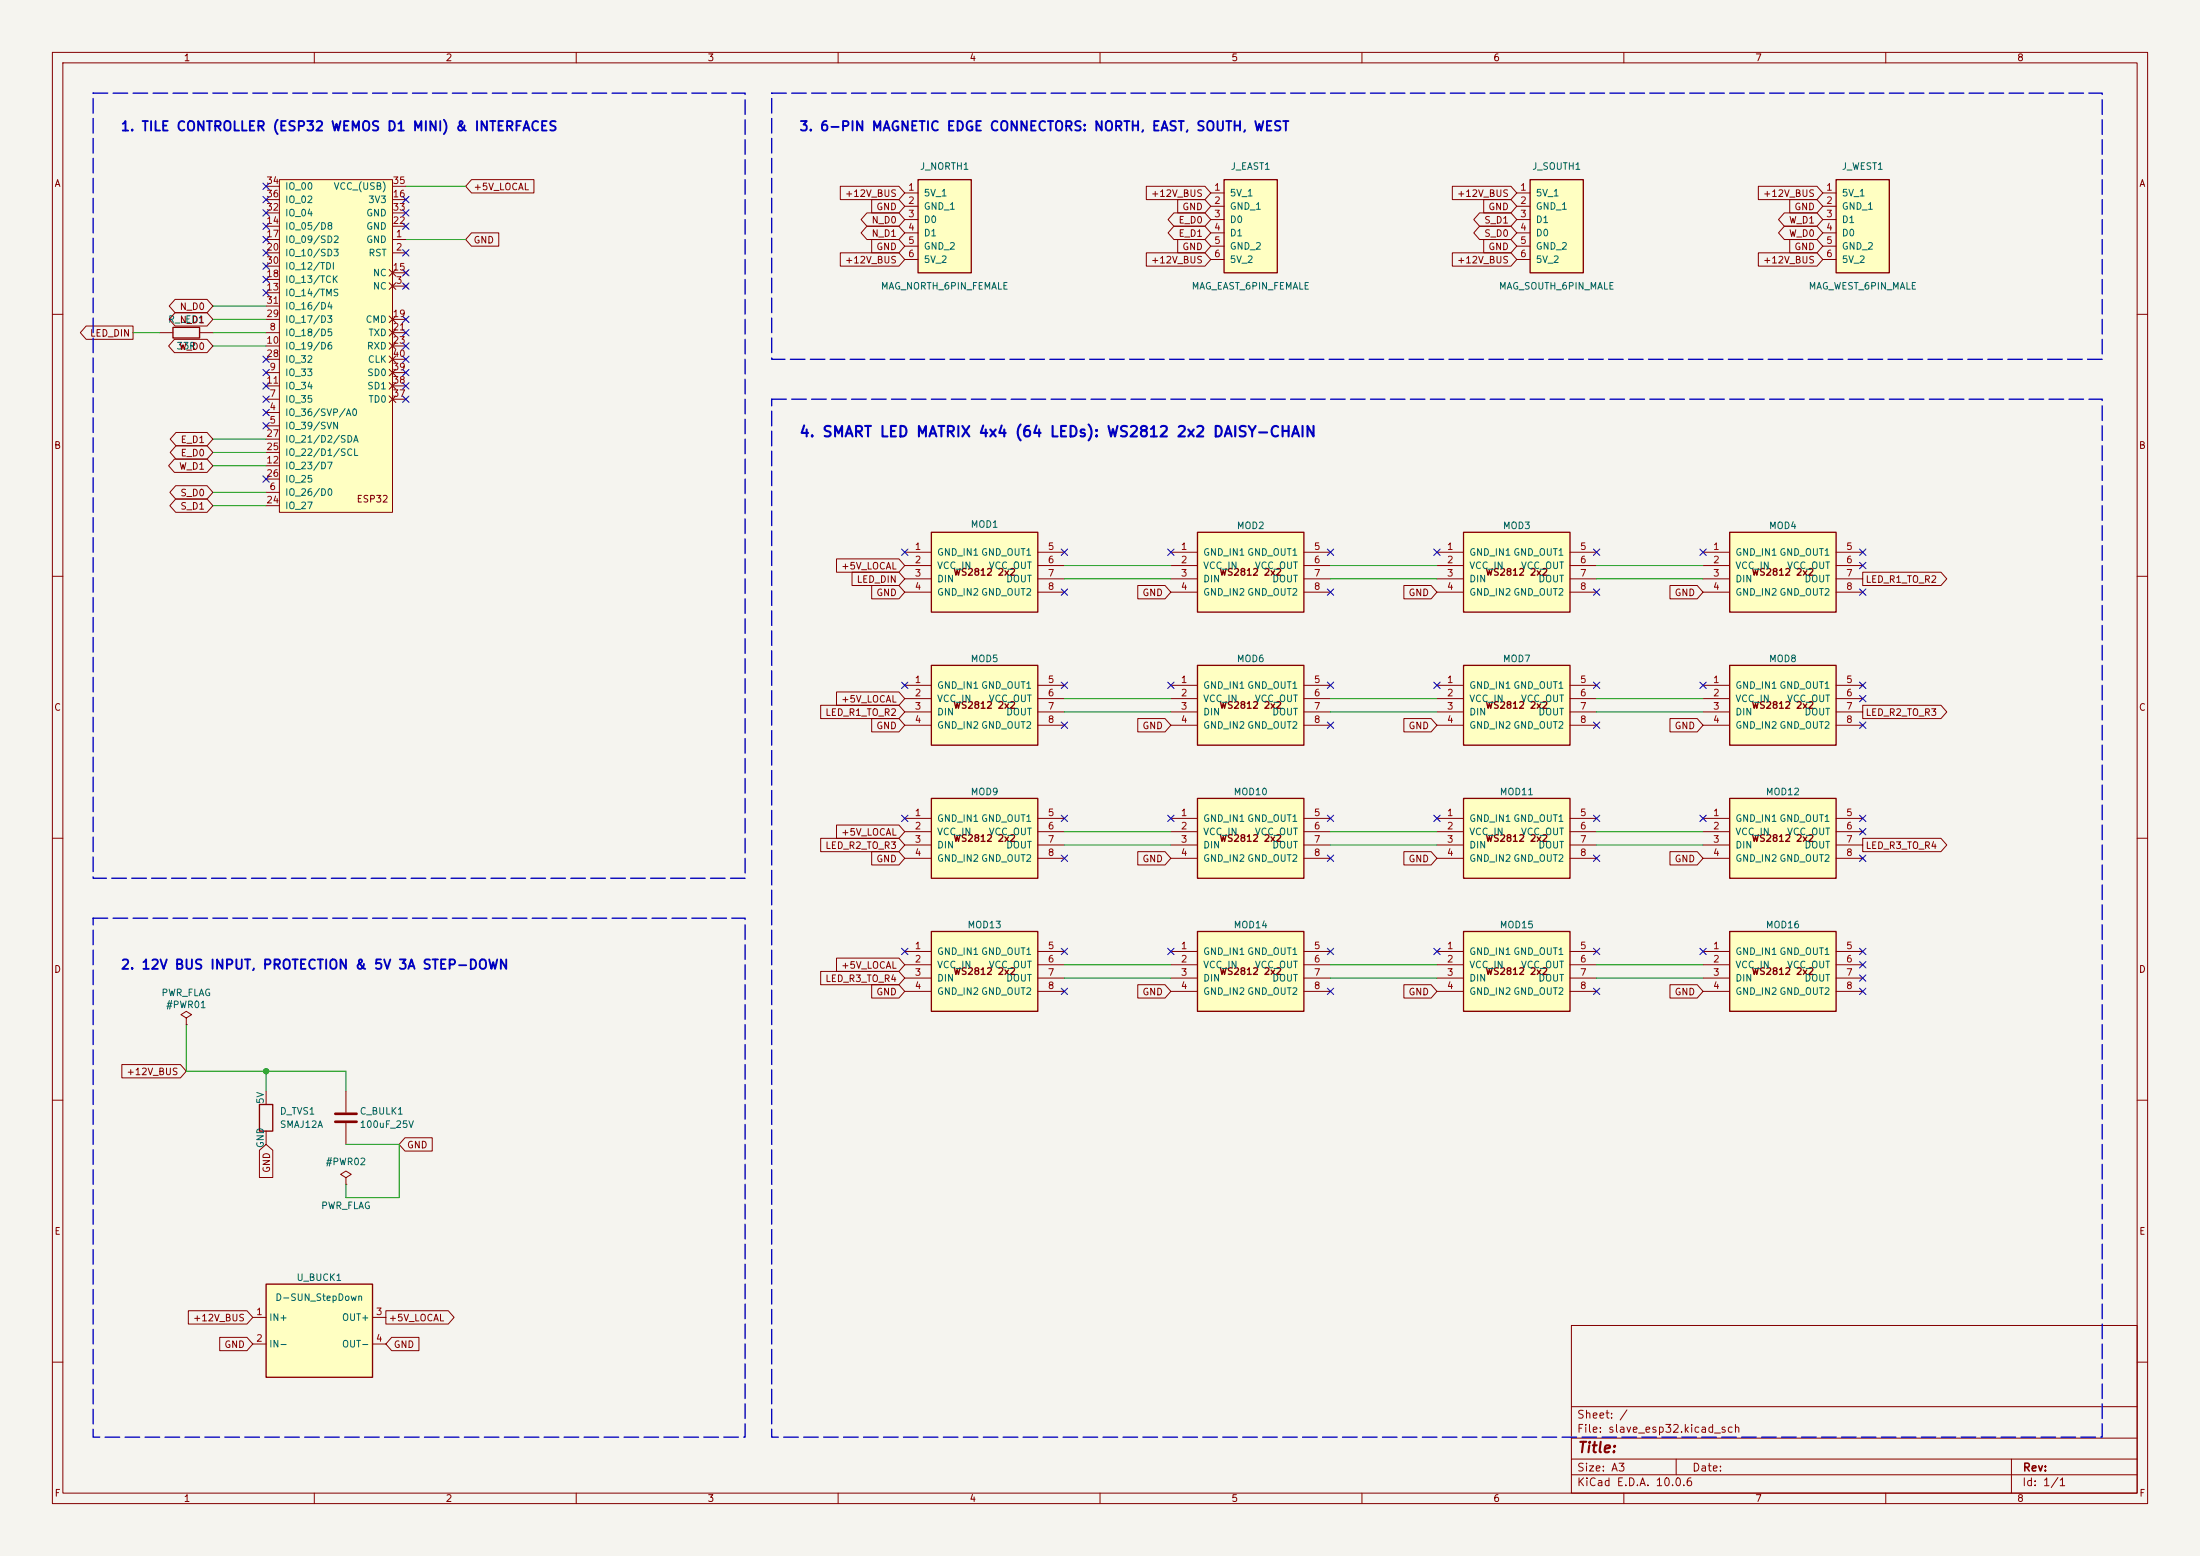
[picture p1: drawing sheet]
<svg xmlns="http://www.w3.org/2000/svg" width="420mm" height="297mm" viewBox="0 0 420 297" stroke-linecap="round" stroke-linejoin="round" font-family="sans-serif">
<path d="M0 0h420v297h-420z" fill="#f5f4ef" stroke="#f5f4ef" stroke-width=".19"/>
<g fill="none" stroke="#840000" stroke-width=".19">
<path d="M10 10h400v277h-400zM12 12h396v273h-396zM60 10v2M110 10v2M160 10v2M210 10v2M260 10v2M310 10v2M360 10v2M10 60h2M408 60h2M10 110h2"/>
<path d="M408 110h2M10 160h2M408 160h2M10 210h2M408 210h2M300 253h108v32h-108zM10 260h2M300 278.5h108M300 274.5h108M300 268.5h108M320 278.5v3M384 278.5v6.5"/>
<path d="M408 260h2M60 285v2M110 285v2M160 285v2M210 285v2M260 285v2M300 281.5h108M310 285v2M360 285v2"/>
</g>
<path d="M279.4 177.8h20.3v15.2h-20.3z" fill="#ffffc2"/>
<path d="M279.4 177.8h20.3v15.2h-20.3z" fill="none" stroke="#840000" stroke-width=".25"/>
<path d="M274.3 181.6h5.1M274.3 184.2h5.1M274.3 186.7h5.1M274.3 189.2h5.1M299.7 181.6h5.1M299.7 184.2h5.1M299.7 186.7h5.1M299.7 189.2h5.1" fill="none" stroke="#840000" stroke-width=".19"/>
<path d="M177.8 101.6h20.3v15.2h-20.3z" fill="#ffffc2"/>
<path d="M177.8 101.6h20.3v15.2h-20.3z" fill="none" stroke="#840000" stroke-width=".25"/>
<path d="M172.7 105.4h5.1M172.7 108h5.1M172.7 110.5h5.1M172.7 113h5.1M198.1 105.4h5.1M198.1 108h5.1M198.1 110.5h5.1M198.1 113h5.1" fill="none" stroke="#840000" stroke-width=".19"/>
<path d="M330.2 177.8h20.3v15.2h-20.3z" fill="#ffffc2"/>
<path d="M330.2 177.8h20.3v15.2h-20.3z" fill="none" stroke="#840000" stroke-width=".25"/>
<path d="M325.1 181.6h5.1M325.1 184.2h5.1M325.1 186.7h5.1M325.1 189.2h5.1M350.5 181.6h5.1M350.5 184.2h5.1M350.5 186.7h5.1M350.5 189.2h5.1" fill="none" stroke="#840000" stroke-width=".19"/>
<path d="M50.8 245.1h20.3v17.8h-20.3z" fill="#ffffc2"/>
<path d="M50.8 245.1h20.3v17.8h-20.3z" fill="none" stroke="#840000" stroke-width=".25"/>
<path d="M35.6 194.3l1-.6-1-.7-1.1 .7 1.1 .6v1.3M35.6 195.6h.1M48.3 251.5h2.5M48.3 256.5h2.5M71.1 251.5h2.6M71.1 256.5h2.6" fill="none" stroke="#840000" stroke-width=".19"/>
<path d="M279.4 101.6h20.3v15.2h-20.3z" fill="#ffffc2"/>
<path d="M279.4 101.6h20.3v15.2h-20.3z" fill="none" stroke="#840000" stroke-width=".25"/>
<path d="M274.3 105.4h5.1M274.3 108h5.1M274.3 110.5h5.1M274.3 113h5.1M299.7 105.4h5.1M299.7 108h5.1M299.7 110.5h5.1M299.7 113h5.1" fill="none" stroke="#840000" stroke-width=".19"/>
<path d="M53.3 34.3h21.6v63.5h-21.6z" fill="#ffffc2"/>
<g fill="none" stroke="#840000" stroke-width=".19">
<path d="M50.8 38.1h2.5M50.8 35.6h2.5M53.3 34.3h21.6v63.5h-21.6zM74.9 38.1h2.6M74.9 35.6h2.6M50.8 45.7h2.5M50.8 48.3h2.5M50.8 55.9h2.5M50.8 43.2h2.5M50.8 53.3h2.5M50.8 50.8h2.5M50.8 58.4h2.5"/>
<path d="M50.8 40.6h2.5M74.3 54l1.3 1.2M74.3 51.4l1.3 1.3M74.9 45.7h2.6M74.9 48.3h2.6M74.9 54.6h2.6M74.9 43.2h2.6M74.9 52.1h2.6M74.9 40.6h2.6M75.6 54l-1.3 1.2M75.6 51.4l-1.3 1.3M77.1 54.2l.8 .8"/>
<path d="M77.1 51.7l.8 .8M77.9 51.7l-.8 .8M77.9 54.2l-.8 .8M30.5 63.5h2.5M38.1 63.5h2.5M50.8 78.7h2.5M50.8 76.2h2.5M50.8 63.5h2.5M50.8 71.1h2.5M50.8 66h2.5M50.8 73.7h2.5M50.8 61h2.5"/>
<path d="M50.8 68.6h2.5M74.3 60.3l1.3 1.3M74.3 62.9l1.3 1.2M74.3 65.4l1.3 1.3M74.3 75.6l1.3 1.2M74.3 73l1.3 1.3M74.3 70.5l1.3 1.3M74.3 67.9l1.3 1.3M74.9 76.2h2.6M74.9 63.5h2.6M74.9 71.1h2.6M74.9 66h2.6"/>
<path d="M74.9 73.7h2.6M74.9 61h2.6M74.9 68.6h2.6M75.6 60.3l-1.3 1.3M75.6 62.9l-1.3 1.2M75.6 65.4l-1.3 1.3M75.6 75.6l-1.3 1.2M75.6 73l-1.3 1.3M75.6 70.5l-1.3 1.3M75.6 67.9l-1.3 1.3M50.8 81.3h2.5M50.8 94h2.5"/>
<path d="M50.8 88.9h2.5M50.8 96.5h2.5M50.8 86.4h2.5M50.8 91.4h2.5M50.8 83.8h2.5M66 208.3v4M66 214.4v4"/>
</g>
<path d="M33 62.5h5.1v2h-5.1z" fill="none" stroke="#840000" stroke-width=".25"/>
<path d="M64 212.6h4.1M64 214.1h4.1" fill="none" stroke="#840000" stroke-width=".51"/>
<path d="M228.6 101.6h20.3v15.2h-20.3z" fill="#ffffc2"/>
<path d="M228.6 101.6h20.3v15.2h-20.3zM49.5 210.8h2.6v5.1h-2.6z" fill="none" stroke="#840000" stroke-width=".25"/>
<path d="M223.5 105.4h5.1M223.5 108h5.1M223.5 110.5h5.1M223.5 113h5.1M248.9 105.4h5.1M248.9 108h5.1M248.9 110.5h5.1M248.9 113h5.1M50.8 208.3v2.5M50.8 215.9v2.5M66 224.8l1.1-.6-1.1-.7-1 .7 1 .6v1.3M66 226.1h.1" fill="none" stroke="#840000" stroke-width=".19"/>
<path d="M279.4 127h20.3v15.2h-20.3z" fill="#ffffc2"/>
<path d="M279.4 127h20.3v15.2h-20.3z" fill="none" stroke="#840000" stroke-width=".25"/>
<path d="M274.3 130.8h5.1M274.3 133.4h5.1M274.3 135.9h5.1M274.3 138.4h5.1M299.7 130.8h5.1M299.7 133.4h5.1M299.7 135.9h5.1M299.7 138.4h5.1" fill="none" stroke="#840000" stroke-width=".19"/>
<path d="M279.4 152.4h20.3v15.2h-20.3z" fill="#ffffc2"/>
<path d="M279.4 152.4h20.3v15.2h-20.3z" fill="none" stroke="#840000" stroke-width=".25"/>
<path d="M274.3 156.2h5.1M274.3 158.8h5.1M299.7 156.2h5.1M299.7 158.8h5.1M274.3 161.3h5.1M274.3 163.8h5.1M299.7 161.3h5.1M299.7 163.8h5.1" fill="none" stroke="#840000" stroke-width=".19"/>
<path d="M177.8 177.8h20.3v15.2h-20.3z" fill="#ffffc2"/>
<path d="M177.8 177.8h20.3v15.2h-20.3z" fill="none" stroke="#840000" stroke-width=".25"/>
<path d="M172.7 181.6h5.1M172.7 184.2h5.1M172.7 186.7h5.1M172.7 189.2h5.1M198.1 181.6h5.1M198.1 184.2h5.1M198.1 186.7h5.1M198.1 189.2h5.1" fill="none" stroke="#840000" stroke-width=".19"/>
<path d="M228.6 177.8h20.3v15.2h-20.3z" fill="#ffffc2"/>
<path d="M228.6 177.8h20.3v15.2h-20.3z" fill="none" stroke="#840000" stroke-width=".25"/>
<path d="M223.5 181.6h5.1M223.5 184.2h5.1M223.5 186.7h5.1M223.5 189.2h5.1M248.9 181.6h5.1M248.9 184.2h5.1M248.9 186.7h5.1M248.9 189.2h5.1" fill="none" stroke="#840000" stroke-width=".19"/>
<path d="M177.8 127h20.3v15.2h-20.3z" fill="#ffffc2"/>
<path d="M177.8 127h20.3v15.2h-20.3z" fill="none" stroke="#840000" stroke-width=".25"/>
<path d="M172.7 130.8h5.1M172.7 133.4h5.1M172.7 135.9h5.1M172.7 138.4h5.1M198.1 130.8h5.1M198.1 133.4h5.1M198.1 135.9h5.1M198.1 138.4h5.1" fill="none" stroke="#840000" stroke-width=".19"/>
<path d="M228.6 127h20.3v15.2h-20.3z" fill="#ffffc2"/>
<path d="M228.6 127h20.3v15.2h-20.3z" fill="none" stroke="#840000" stroke-width=".25"/>
<path d="M223.5 130.8h5.1M223.5 133.4h5.1M223.5 135.9h5.1M223.5 138.4h5.1M248.9 130.8h5.1M248.9 133.4h5.1M248.9 135.9h5.1M248.9 138.4h5.1" fill="none" stroke="#840000" stroke-width=".19"/>
<path d="M228.6 152.4h20.3v15.2h-20.3z" fill="#ffffc2"/>
<path d="M228.6 152.4h20.3v15.2h-20.3z" fill="none" stroke="#840000" stroke-width=".25"/>
<path d="M223.5 156.2h5.1M223.5 158.8h5.1M248.9 156.2h5.1M248.9 158.8h5.1M223.5 161.3h5.1M223.5 163.8h5.1M248.9 161.3h5.1M248.9 163.8h5.1" fill="none" stroke="#840000" stroke-width=".19"/>
<path d="M177.8 152.4h20.3v15.2h-20.3z" fill="#ffffc2"/>
<path d="M177.8 152.4h20.3v15.2h-20.3z" fill="none" stroke="#840000" stroke-width=".25"/>
<path d="M172.7 156.2h5.1M172.7 158.8h5.1M198.1 156.2h5.1M198.1 158.8h5.1M172.7 161.3h5.1M172.7 163.8h5.1M198.1 161.3h5.1M198.1 163.8h5.1" fill="none" stroke="#840000" stroke-width=".19"/>
<path d="M330.2 127h20.3v15.2h-20.3z" fill="#ffffc2"/>
<path d="M330.2 127h20.3v15.2h-20.3z" fill="none" stroke="#840000" stroke-width=".25"/>
<path d="M325.1 130.8h5.1M325.1 133.4h5.1M325.1 135.9h5.1M325.1 138.4h5.1M350.5 130.8h5.1M350.5 133.4h5.1M350.5 135.9h5.1M350.5 138.4h5.1" fill="none" stroke="#840000" stroke-width=".19"/>
<path d="M330.2 101.6h20.3v15.2h-20.3z" fill="#ffffc2"/>
<path d="M330.2 101.6h20.3v15.2h-20.3z" fill="none" stroke="#840000" stroke-width=".25"/>
<path d="M325.1 105.4h5.1M325.1 108h5.1M325.1 110.5h5.1M325.1 113h5.1M350.5 105.4h5.1M350.5 108h5.1M350.5 110.5h5.1M350.5 113h5.1" fill="none" stroke="#840000" stroke-width=".19"/>
<path d="M350.5 34.3h10.2v17.8h-10.2z" fill="#ffffc2"/>
<path d="M350.5 34.3h10.2v17.8h-10.2z" fill="none" stroke="#840000" stroke-width=".25"/>
<path d="M348 36.8h2.5M348 39.4h2.5M348 41.9h2.5M348 44.5h2.5M348 47h2.5M348 49.5h2.5" fill="none" stroke="#840000" stroke-width=".19"/>
<path d="M175.3 34.3h10.1v17.8h-10.1z" fill="#ffffc2"/>
<path d="M175.3 34.3h10.1v17.8h-10.1z" fill="none" stroke="#840000" stroke-width=".25"/>
<path d="M172.7 36.8h2.6M172.7 39.4h2.6M172.7 41.9h2.6M172.7 44.5h2.6M172.7 47h2.6M172.7 49.5h2.6" fill="none" stroke="#840000" stroke-width=".19"/>
<path d="M292.1 34.3h10.2v17.8h-10.2z" fill="#ffffc2"/>
<path d="M292.1 34.3h10.2v17.8h-10.2z" fill="none" stroke="#840000" stroke-width=".25"/>
<path d="M289.6 36.8h2.5M289.6 39.4h2.5M289.6 41.9h2.5M289.6 44.5h2.5M289.6 47h2.5M289.6 49.5h2.5" fill="none" stroke="#840000" stroke-width=".19"/>
<path d="M233.7 34.3h10.1v17.8h-10.1z" fill="#ffffc2"/>
<path d="M233.7 34.3h10.1v17.8h-10.1z" fill="none" stroke="#840000" stroke-width=".25"/>
<path d="M231.1 36.8h2.6M231.1 39.4h2.6M231.1 41.9h2.6M231.1 44.5h2.6M231.1 47h2.6M231.1 49.5h2.6" fill="none" stroke="#840000" stroke-width=".19"/>
<path d="M330.2 152.4h20.3v15.2h-20.3z" fill="#ffffc2"/>
<path d="M330.2 152.4h20.3v15.2h-20.3z" fill="none" stroke="#840000" stroke-width=".25"/>
<g fill="none" stroke="#840000" stroke-width=".19">
<path d="M90 34.3h11.9v2.5h-11.9l-1.1-1.2zM160.4 35.6h11.2l1.1 1.2-1.1 1.3h-11.2zM166.4 38.1h5.2l1.1 1.3-1.1 1.2h-5.2zM218.8 35.6h11.2l1.1 1.2-1.1 1.3h-11.2zM224.8 38.1h5.2l1.1 1.3-1.1 1.2h-5.2zM277.3 35.6h11.1l1.2 1.2-1.2 1.3h-11.1zM283.2 38.1h5.2l1.2 1.3-1.2 1.2h-5.2zM335.7 35.6h11.2l1.1 1.2-1.1 1.3h-11.2zM341.7 38.1h5.2l1.1 1.3-1.1 1.2h-5.2zM33.4 59.7h6.1l1.1 1.3-1.1 1.2h-6.1l-1.1-1.2zM33.4 57.1h6.1l1.1 1.3-1.1 1.3h-6.1l-1.1-1.3zM90 44.4h5.2v2.6h-5.2l-1.1-1.3z"/>
<path d="M160.4 48.3h11.2l1.1 1.2-1.1 1.3h-11.2zM165.5 43.2h6.1l1.1 1.3-1.1 1.2h-6.1l-1.1-1.2zM165.5 40.6h6.1l1.1 1.3-1.1 1.3h-6.1l-1.1-1.3zM166.4 45.7h5.2l1.1 1.3-1.1 1.3h-5.2zM218.8 48.3h11.2l1.1 1.2-1.1 1.3h-11.2zM224.1 43.2h5.9l1.1 1.3-1.1 1.2h-5.9l-1.1-1.2zM224.1 40.6h5.9l1.1 1.3-1.1 1.3h-5.9l-1.1-1.3zM224.8 45.7h5.2l1.1 1.3-1.1 1.3h-5.2zM277.3 48.3h11.1l1.2 1.2-1.2 1.3h-11.1zM282.5 43.2h5.9l1.2 1.3-1.2 1.2h-5.9l-1.2-1.2zM282.5 40.6h5.9l1.2 1.3-1.2 1.3h-5.9l-1.2-1.3zM283.2 45.7h5.2l1.2 1.3-1.2 1.3h-5.2z"/>
<path d="M335.7 48.3h11.2l1.1 1.2-1.1 1.3h-11.2zM340.6 40.6h6.3l1.1 1.3-1.1 1.3h-6.3l-1.1-1.3zM340.6 43.2h6.3l1.1 1.3-1.1 1.2h-6.3l-1.1-1.2zM341.7 45.7h5.2l1.1 1.3-1.1 1.3h-5.2zM16.4 62.2h9v2.6h-9l-1.1-1.3zM33.3 64.8h6.2l1.1 1.2-1.1 1.3h-6.2l-1.1-1.3zM33.3 87.6h6.2l1.1 1.3-1.1 1.3h-6.2l-1.1-1.3zM33.5 95.2h6l1.1 1.3-1.1 1.3h-6l-1.1-1.3zM33.5 92.7h6l1.1 1.3-1.1 1.3h-6l-1.1-1.3zM33.6 85.1h5.9l1.1 1.3-1.1 1.2h-5.9l-1.1-1.2zM33.6 82.5h5.9l1.1 1.3-1.1 1.3h-5.9l-1.1-1.3zM159.7 106.7h11.9l1.1 1.3-1.1 1.2h-11.9z"/>
<path d="M162.7 109.2h8.9l1.1 1.3-1.1 1.3h-8.9zM166.4 111.8h5.2l1.1 1.2-1.1 1.3h-5.2zM217.2 111.8h5.2l1.1 1.2-1.1 1.3h-5.2zM268 111.8h5.2l1.1 1.2-1.1 1.3h-5.2zM318.8 111.8h5.2l1.1 1.2-1.1 1.3h-5.2zM355.6 109.2h14.9l1.2 1.3-1.2 1.3h-14.9zM156.7 134.6h14.9l1.1 1.3-1.1 1.3h-14.9zM159.7 132.1h11.9l1.1 1.3-1.1 1.2h-11.9zM166.4 137.2h5.2l1.1 1.2-1.1 1.3h-5.2zM217.2 137.2h5.2l1.1 1.2-1.1 1.3h-5.2zM268 137.2h5.2l1.1 1.2-1.1 1.3h-5.2zM318.8 137.2h5.2l1.1 1.2-1.1 1.3h-5.2z"/>
<path d="M355.6 134.6h14.9l1.2 1.3-1.2 1.3h-14.9zM159.7 157.5h11.9l1.1 1.3-1.1 1.2h-11.9zM325.1 156.2h5.1M325.1 158.8h5.1M350.5 156.2h5.1M350.5 158.8h5.1M156.7 160h14.9l1.1 1.3-1.1 1.3h-14.9zM166.4 162.6h5.2l1.1 1.2-1.1 1.3h-5.2zM217.2 162.6h5.2l1.1 1.2-1.1 1.3h-5.2zM268 162.6h5.2l1.1 1.2-1.1 1.3h-5.2zM318.8 162.6h5.2l1.1 1.2-1.1 1.3h-5.2zM325.1 161.3h5.1"/>
<path d="M325.1 163.8h5.1M350.5 161.3h5.1M350.5 163.8h5.1M355.6 160h14.9l1.2 1.3-1.2 1.3h-14.9zM156.7 185.4h14.9l1.1 1.3-1.1 1.3h-14.9zM159.7 182.9h11.9l1.1 1.3-1.1 1.2h-11.9zM166.4 188h5.2l1.1 1.2-1.1 1.3h-5.2zM217.2 188h5.2l1.1 1.2-1.1 1.3h-5.2zM268 188h5.2l1.1 1.2-1.1 1.3h-5.2zM318.8 188h5.2l1.1 1.2-1.1 1.3h-5.2zM23.3 203.2h11.1l1.2 1.3-1.2 1.2h-11.1zM49.5 219.6l1.3-1.2 1.3 1.2v5.2h-2.6z"/>
<path d="M77.3 217.2h5.2v2.5h-5.2l-1.1-1.3zM36 250.2h11.1l1.2 1.3-1.2 1.2h-11.1zM41.9 255.3h5.2l1.2 1.2-1.2 1.3h-5.2zM73.7 250.2h11.9l1.1 1.3-1.1 1.2h-11.9zM74.8 255.3h5.2v2.5h-5.2l-1.1-1.3z"/>
</g>
<g fill="none" stroke="#009600" stroke-width=".19">
<path d="M77.5 35.6h11.4M40.6 58.4h10.2M77.5 45.7h11.4M25.4 63.5h5.1M40.6 61h10.2M40.6 66h10.2M40.6 63.5h10.2M40.6 94h10.2M40.6 96.5h10.2M40.6 83.8h10.2M40.6 86.4h10.2M40.6 88.9h10.2"/>
<path d="M203.2 110.5h20.3M203.2 108h20.3M254 110.5h20.3M254 108h20.3M304.8 110.5h20.3M304.8 108h20.3M203.2 133.4h20.3M203.2 135.9h20.3M254 133.4h20.3M254 135.9h20.3M304.8 133.4h20.3M304.8 135.9h20.3"/>
<path d="M203.2 158.8h20.3M254 158.8h20.3M304.8 158.8h20.3M203.2 161.3h20.3M254 161.3h20.3M304.8 161.3h20.3M35.6 195.6v8.9h30.4v3.8M203.2 184.2h20.3M203.2 186.7h20.3M254 184.2h20.3M254 186.7h20.3M304.8 184.2h20.3"/>
<path d="M304.8 186.7h20.3M50.8 204.5v3.8M66 218.4h10.2v10.2h-10.2v-2.5"/>
</g>
<g fill="none" stroke="#000084" stroke-width=".19">
<path d="M50.2 35l1.2 1.2M50.2 37.5l1.2 1.2M51.4 35l-1.2 1.2M51.4 37.5l-1.2 1.2M76.9 37.5l1.2 1.2M78.1 37.5l-1.2 1.2M50.2 55.3l1.2 1.2M50.2 42.6l1.2 1.2M50.2 45.1l1.2 1.2M50.2 52.7l1.2 1.2M50.2 47.7l1.2 1.2M50.2 50.2l1.2 1.2"/>
<path d="M50.2 40l1.2 1.2M51.4 55.3l-1.2 1.2M51.4 42.6l-1.2 1.2M51.4 45.1l-1.2 1.2M51.4 52.7l-1.2 1.2M51.4 47.7l-1.2 1.2M51.4 50.2l-1.2 1.2M51.4 40l-1.2 1.2M76.9 47.7l1.2 1.2M76.9 42.6l1.2 1.2M76.9 40l1.2 1.2M76.9 54l1.2 1.2"/>
<path d="M76.9 51.5l1.2 1.2M78.1 47.7l-1.2 1.2M78.1 42.6l-1.2 1.2M78.1 40l-1.2 1.2M78.1 54l-1.2 1.2M78.1 51.5l-1.2 1.2M50.2 78.1l1.2 1.2M50.2 73.1l1.2 1.2M50.2 68l1.2 1.2M50.2 75.6l1.2 1.2M50.2 70.5l1.2 1.2M51.4 78.1l-1.2 1.2"/>
<path d="M51.4 73.1l-1.2 1.2M51.4 68l-1.2 1.2M51.4 75.6l-1.2 1.2M51.4 70.5l-1.2 1.2M76.9 62.9l1.2 1.2M76.9 65.4l1.2 1.2M76.9 60.4l1.2 1.2M76.9 75.6l1.2 1.2M76.9 73.1l1.2 1.2M76.9 70.5l1.2 1.2M76.9 68l1.2 1.2M78.1 62.9l-1.2 1.2"/>
<path d="M78.1 65.4l-1.2 1.2M78.1 60.4l-1.2 1.2M78.1 75.6l-1.2 1.2M78.1 73.1l-1.2 1.2M78.1 70.5l-1.2 1.2M78.1 68l-1.2 1.2M50.2 80.7l1.2 1.2M50.2 90.8l1.2 1.2M51.4 80.7l-1.2 1.2M51.4 90.8l-1.2 1.2M172.1 104.8l1.2 1.2M173.3 104.8l-1.2 1.2"/>
<path d="M202.6 104.8l1.2 1.2M202.6 112.4l1.2 1.2M203.8 104.8l-1.2 1.2M203.8 112.4l-1.2 1.2M222.9 104.8l1.2 1.2M224.1 104.8l-1.2 1.2M253.4 104.8l1.2 1.2M253.4 112.4l1.2 1.2M254.6 104.8l-1.2 1.2M254.6 112.4l-1.2 1.2M273.7 104.8l1.2 1.2M274.9 104.8l-1.2 1.2"/>
<path d="M304.2 104.8l1.2 1.2M304.2 112.4l1.2 1.2M305.4 104.8l-1.2 1.2M305.4 112.4l-1.2 1.2M324.5 104.8l1.2 1.2M325.7 104.8l-1.2 1.2M355 104.8l1.2 1.2M355 107.3l1.2 1.3M355 112.4l1.2 1.2M356.2 104.8l-1.2 1.2M356.2 107.3l-1.2 1.3M356.2 112.4l-1.2 1.2"/>
<path d="M172.1 130.2l1.2 1.2M173.3 130.2l-1.2 1.2M202.6 130.2l1.2 1.2M202.6 137.8l1.2 1.2M203.8 130.2l-1.2 1.2M203.8 137.8l-1.2 1.2M222.9 130.2l1.2 1.2M224.1 130.2l-1.2 1.2M253.4 130.2l1.2 1.2M253.4 137.8l1.2 1.2M254.6 130.2l-1.2 1.2M254.6 137.8l-1.2 1.2"/>
<path d="M273.7 130.2l1.2 1.2M274.9 130.2l-1.2 1.2M304.2 137.8l1.2 1.2M304.2 130.2l1.2 1.2M305.4 137.8l-1.2 1.2M305.4 130.2l-1.2 1.2M324.5 130.2l1.2 1.2M325.7 130.2l-1.2 1.2M355 137.8l1.2 1.2M355 130.2l1.2 1.2M355 132.7l1.2 1.3M356.2 130.2l-1.2 1.2"/>
<path d="M356.2 137.8l-1.2 1.2M356.2 132.7l-1.2 1.3M172.1 155.6l1.2 1.2M173.3 155.6l-1.2 1.2M202.6 155.6l1.2 1.2M203.8 155.6l-1.2 1.2M222.9 155.6l1.2 1.2M224.1 155.6l-1.2 1.2M253.4 155.6l1.2 1.2M254.6 155.6l-1.2 1.2M273.7 155.6l1.2 1.2M274.9 155.6l-1.2 1.2"/>
<path d="M304.2 155.6l1.2 1.2M305.4 155.6l-1.2 1.2M324.5 155.6l1.2 1.2M325.7 155.6l-1.2 1.2M355 158.1l1.2 1.3M355 155.6l1.2 1.2M356.2 158.1l-1.2 1.3M356.2 155.6l-1.2 1.2M202.6 163.2l1.2 1.2M203.8 163.2l-1.2 1.2M253.4 163.2l1.2 1.2M254.6 163.2l-1.2 1.2"/>
<path d="M304.2 163.2l1.2 1.2M305.4 163.2l-1.2 1.2M355 163.2l1.2 1.2M356.2 163.2l-1.2 1.2M172.1 181l1.2 1.2M173.3 181l-1.2 1.2M202.6 181l1.2 1.2M202.6 188.6l1.2 1.2M203.8 181l-1.2 1.2M203.8 188.6l-1.2 1.2M222.9 181l1.2 1.2M224.1 181l-1.2 1.2"/>
<path d="M253.4 188.6l1.2 1.2M253.4 181l1.2 1.2M254.6 188.6l-1.2 1.2M254.6 181l-1.2 1.2M273.7 181l1.2 1.2M274.9 181l-1.2 1.2M304.2 181l1.2 1.2M304.2 188.6l1.2 1.2M305.4 181l-1.2 1.2M305.4 188.6l-1.2 1.2M324.5 181l1.2 1.2M325.7 181l-1.2 1.2"/>
<path d="M355 188.6l1.2 1.2M355 181l1.2 1.2M355 183.5l1.2 1.3M355 186.1l1.2 1.2M356.2 188.6l-1.2 1.2M356.2 181l-1.2 1.2M356.2 183.5l-1.2 1.3M356.2 186.1l-1.2 1.2"/>
</g>
<path d="M17.8 17.8h124.4v149.8h-124.4zM147.3 17.8h254v50.8h-254zM147.3 76.2h254v198.1h-254zM17.8 175.3h124.4v99h-124.4z" fill="none" stroke="#0000c2" stroke-width=".25" stroke-dasharray="2.8 1"/>
<circle cx="50.8" cy="204.5" r=".51" fill="#009600" stroke="#009600" stroke-width=".19"/>
<text font-size="2" fill="#0000c2" x="152.5" y="83.9">4. SMART LED MATRIX 4x4 (64 LEDs): WS2812 2x2 DAISY-CHAIN</text>
<text font-size="2" fill="#840000" x="301" y="277.8">Title:</text>
<g font-size="1.8" fill="#0000c2">
<text x="22.9" y="25.5">1. TILE CONTROLLER (ESP32 WEMOS D1 MINI) &amp; INTERFACES</text>
<text x="152.5" y="25.5">3. 6-PIN MAGNETIC EDGE CONNECTORS: NORTH, EAST, SOUTH, WEST</text>
<text x="22.9" y="185.5">2. 12V BUS INPUT, PROTECTION &amp; 5V 3A STEP-DOWN</text>
</g>
<g font-size="1.5" fill="#840000">
<text x="300.9" y="273.8">File: slave_esp32.kicad_sch</text>
<text x="300.9" y="271.1">Sheet: /</text>
<text x="300.9" y="281.2">Size: A3</text>
<text x="322.9" y="281.2">Date:</text>
<text x="386" y="281.2">Rev:</text>
<text x="300.9" y="284">KiCad E.D.A. 10.0.6</text>
<text x="385.9" y="284">Id: 1/1</text>
</g>
<g font-size="1.3" fill="#840000">
<text x="35" y="12">1</text>
<text x="85" y="12">2</text>
<text x="135" y="12">3</text>
<text x="185" y="12">4</text>
<text x="235" y="12">5</text>
<text x="285" y="12">6</text>
<text x="335" y="12">7</text>
<text x="385" y="12">8</text>
<text x="10.3" y="36">A</text>
<text x="408.3" y="36">A</text>
<text x="90.3" y="36.6">+5V_LOCAL</text>
<text x="161.2" y="37.9">+12V_BUS</text>
<text x="167.2" y="40.4">GND</text>
<text x="219.6" y="37.9">+12V_BUS</text>
<text x="225.6" y="40.4">GND</text>
<text x="278" y="37.9">+12V_BUS</text>
<text x="284" y="40.4">GND</text>
<text x="336.5" y="37.9">+12V_BUS</text>
<text x="342.5" y="40.4">GND</text>
<text x="90.3" y="46.8">GND</text>
<text x="166.3" y="45.5">N_D1</text>
<text x="166.3" y="43">N_D0</text>
<text x="224.9" y="45.5">E_D1</text>
<text x="224.9" y="43">E_D0</text>
<text x="283.2" y="45.5">S_D0</text>
<text x="283.2" y="43">S_D1</text>
<text x="341.4" y="43">W_D1</text>
<text x="341.4" y="45.5">W_D0</text>
<text x="161.2" y="50.6">+12V_BUS</text>
<text x="167.2" y="48">GND</text>
<text x="219.6" y="50.6">+12V_BUS</text>
<text x="225.6" y="48">GND</text>
<text x="278" y="50.6">+12V_BUS</text>
<text x="284" y="48">GND</text>
<text x="336.5" y="50.6">+12V_BUS</text>
<text x="342.5" y="48">GND</text>
<text x="34.2" y="59.5">N_D0</text>
<text x="17.1" y="64.6">LED_DIN</text>
<text x="34.2" y="62">N_D1</text>
<text x="34.1" y="67.1">W_D0</text>
<text x="10.2" y="86">B</text>
<text x="34.1" y="90">W_D1</text>
<text x="34.4" y="87.4">E_D0</text>
<text x="34.4" y="84.9">E_D1</text>
<text x="408.2" y="86">B</text>
<text x="34.3" y="95">S_D0</text>
<text x="34.3" y="97.6">S_D1</text>
<text x="68" y="96.2">ESP32</text>
<text x="160.5" y="109">+5V_LOCAL</text>
<text x="163.4" y="111.5">LED_DIN</text>
<text x="181.9" y="110.2">WS2812 2x2</text>
<text x="232.7" y="110.2">WS2812 2x2</text>
<text x="283.5" y="110.2">WS2812 2x2</text>
<text x="334.3" y="110.2">WS2812 2x2</text>
<text x="356" y="111.5">LED_R1_TO_R2</text>
<text x="167.2" y="114.1">GND</text>
<text x="218" y="114.1">GND</text>
<text x="268.8" y="114.1">GND</text>
<text x="319.6" y="114.1">GND</text>
<text x="10.2" y="136">C</text>
<text x="157.5" y="136.9">LED_R1_TO_R2</text>
<text x="160.5" y="134.4">+5V_LOCAL</text>
<text x="181.9" y="135.6">WS2812 2x2</text>
<text x="232.7" y="135.6">WS2812 2x2</text>
<text x="283.5" y="135.6">WS2812 2x2</text>
<text x="334.3" y="135.6">WS2812 2x2</text>
<text x="356" y="136.9">LED_R2_TO_R3</text>
<text x="408.2" y="136">C</text>
<text x="167.2" y="139.5">GND</text>
<text x="218" y="139.5">GND</text>
<text x="268.8" y="139.5">GND</text>
<text x="319.6" y="139.5">GND</text>
<text x="160.5" y="159.8">+5V_LOCAL</text>
<text x="181.9" y="161">WS2812 2x2</text>
<text x="232.7" y="161">WS2812 2x2</text>
<text x="283.5" y="161">WS2812 2x2</text>
<text x="334.3" y="161">WS2812 2x2</text>
<text x="157.5" y="162.3">LED_R2_TO_R3</text>
<text x="167.2" y="164.9">GND</text>
<text x="218" y="164.9">GND</text>
<text x="268.8" y="164.9">GND</text>
<text x="319.6" y="164.9">GND</text>
<text x="356" y="162.3">LED_R3_TO_R4</text>
<text x="10.2" y="186">D</text>
<text x="160.5" y="185.2">+5V_LOCAL</text>
<text x="408.2" y="186">D</text>
<text x="157.5" y="187.7">LED_R3_TO_R4</text>
<text x="167.2" y="190.3">GND</text>
<text x="181.9" y="186.4">WS2812 2x2</text>
<text x="218" y="190.3">GND</text>
<text x="232.7" y="186.4">WS2812 2x2</text>
<text x="268.8" y="190.3">GND</text>
<text x="283.5" y="186.4">WS2812 2x2</text>
<text x="319.6" y="190.3">GND</text>
<text x="334.3" y="186.4">WS2812 2x2</text>
<text x="24" y="205.5">+12V_BUS</text>
<text x="77.6" y="219.5">GND</text>
<text x="51.9" y="224" transform="rotate(-90 51.9 224)">GND</text>
<text x="10.3" y="236">E</text>
<text x="408.3" y="236">E</text>
<text x="36.7" y="252.5">+12V_BUS</text>
<text x="42.7" y="257.6">GND</text>
<text x="74.1" y="252.5">+5V_LOCAL</text>
<text x="75.1" y="257.6">GND</text>
<text x="10.3" y="286">F</text>
<text x="35" y="287">1</text>
<text x="85" y="287">2</text>
<text x="135" y="287">3</text>
<text x="185" y="287">4</text>
<text x="235" y="287">5</text>
<text x="285" y="287">6</text>
<text x="335" y="287">7</text>
<text x="385" y="287">8</text>
<text x="408.3" y="286">F</text>
</g>
<g font-size="1.3" fill="#a90000">
<text x="50.7" y="35.4">34</text>
<text x="74.9" y="35.4">35</text>
<text x="50.7" y="40.5">32</text>
<text x="50.7" y="38">36</text>
<text x="74.9" y="38">16</text>
<text x="74.9" y="40.5">33</text>
<text x="173.3" y="36.7">1</text>
<text x="173.3" y="39.2">2</text>
<text x="173.3" y="41.8">3</text>
<text x="231.7" y="36.7">1</text>
<text x="231.7" y="39.2">2</text>
<text x="231.7" y="41.8">3</text>
<text x="290.1" y="36.7">1</text>
<text x="290.1" y="39.2">2</text>
<text x="290.1" y="41.8">3</text>
<text x="348.5" y="36.7">1</text>
<text x="348.5" y="39.2">2</text>
<text x="348.5" y="41.8">3</text>
<text x="50.7" y="43">14</text>
<text x="50.7" y="45.6">17</text>
<text x="74.9" y="43">22</text>
<text x="75.5" y="45.6">1</text>
<text x="173.3" y="44.3">4</text>
<text x="173.3" y="46.9">5</text>
<text x="231.7" y="44.3">4</text>
<text x="231.7" y="46.9">5</text>
<text x="290.1" y="44.3">4</text>
<text x="290.1" y="46.9">5</text>
<text x="348.5" y="44.3">4</text>
<text x="348.5" y="46.9">5</text>
<text x="50.7" y="53.2">18</text>
<text x="50.7" y="48.1">20</text>
<text x="50.7" y="50.7">30</text>
<text x="74.9" y="51.9">15</text>
<text x="75.5" y="48.1">2</text>
<text x="173.3" y="49.4">6</text>
<text x="231.7" y="49.4">6</text>
<text x="290.1" y="49.4">6</text>
<text x="348.5" y="49.4">6</text>
<text x="50.7" y="55.7">13</text>
<text x="50.7" y="58.3">31</text>
<text x="75.5" y="54.5">3</text>
<text x="50.7" y="65.9">10</text>
<text x="50.7" y="60.8">29</text>
<text x="51.3" y="63.4">8</text>
<text x="74.9" y="60.8">19</text>
<text x="74.9" y="63.4">21</text>
<text x="74.9" y="65.9">23</text>
<text x="50.7" y="68.4">28</text>
<text x="51.3" y="71">9</text>
<text x="74.9" y="71">39</text>
<text x="74.9" y="68.4">40</text>
<text x="50.7" y="73.5">11</text>
<text x="51.3" y="76.1">7</text>
<text x="74.9" y="76.1">37</text>
<text x="74.9" y="73.5">38</text>
<text x="50.7" y="83.7">27</text>
<text x="51.3" y="78.6">4</text>
<text x="51.3" y="81.1">5</text>
<text x="50.7" y="88.8">12</text>
<text x="50.7" y="86.2">25</text>
<text x="50.7" y="91.3">26</text>
<text x="51.3" y="93.8">6</text>
<text x="50.7" y="96.4">24</text>
<text x="174.5" y="105.3">1</text>
<text x="174.5" y="107.8">2</text>
<text x="199.9" y="105.3">5</text>
<text x="199.9" y="107.8">6</text>
<text x="225.3" y="105.3">1</text>
<text x="225.3" y="107.8">2</text>
<text x="250.7" y="105.3">5</text>
<text x="250.7" y="107.8">6</text>
<text x="276.1" y="105.3">1</text>
<text x="276.1" y="107.8">2</text>
<text x="301.5" y="105.3">5</text>
<text x="301.5" y="107.8">6</text>
<text x="326.9" y="105.3">1</text>
<text x="326.9" y="107.8">2</text>
<text x="352.3" y="105.3">5</text>
<text x="352.3" y="107.8">6</text>
<text x="174.5" y="110.4">3</text>
<text x="174.5" y="112.9">4</text>
<text x="199.9" y="110.4">7</text>
<text x="199.9" y="112.9">8</text>
<text x="225.3" y="110.4">3</text>
<text x="225.3" y="112.9">4</text>
<text x="250.7" y="110.4">7</text>
<text x="250.7" y="112.9">8</text>
<text x="276.1" y="110.4">3</text>
<text x="276.1" y="112.9">4</text>
<text x="301.5" y="110.4">7</text>
<text x="301.5" y="112.9">8</text>
<text x="326.9" y="110.4">3</text>
<text x="326.9" y="112.9">4</text>
<text x="352.3" y="110.4">7</text>
<text x="352.3" y="112.9">8</text>
<text x="174.5" y="130.7">1</text>
<text x="199.9" y="130.7">5</text>
<text x="225.3" y="130.7">1</text>
<text x="250.7" y="130.7">5</text>
<text x="276.1" y="130.7">1</text>
<text x="301.5" y="130.7">5</text>
<text x="326.9" y="130.7">1</text>
<text x="352.3" y="130.7">5</text>
<text x="174.5" y="133.2">2</text>
<text x="174.5" y="135.8">3</text>
<text x="199.9" y="133.2">6</text>
<text x="199.9" y="135.8">7</text>
<text x="225.3" y="133.2">2</text>
<text x="225.3" y="135.8">3</text>
<text x="250.7" y="133.2">6</text>
<text x="250.7" y="135.8">7</text>
<text x="276.1" y="133.2">2</text>
<text x="276.1" y="135.8">3</text>
<text x="301.5" y="133.2">6</text>
<text x="301.5" y="135.8">7</text>
<text x="326.9" y="133.2">2</text>
<text x="326.9" y="135.8">3</text>
<text x="352.3" y="133.2">6</text>
<text x="352.3" y="135.8">7</text>
<text x="174.5" y="138.3">4</text>
<text x="199.9" y="138.3">8</text>
<text x="225.3" y="138.3">4</text>
<text x="250.7" y="138.3">8</text>
<text x="276.1" y="138.3">4</text>
<text x="301.5" y="138.3">8</text>
<text x="326.9" y="138.3">4</text>
<text x="352.3" y="138.3">8</text>
<text x="174.5" y="156.1">1</text>
<text x="174.5" y="158.6">2</text>
<text x="174.5" y="161.2">3</text>
<text x="199.9" y="156.1">5</text>
<text x="199.9" y="158.6">6</text>
<text x="199.9" y="161.2">7</text>
<text x="225.3" y="156.1">1</text>
<text x="225.3" y="158.6">2</text>
<text x="225.3" y="161.2">3</text>
<text x="250.7" y="156.1">5</text>
<text x="250.7" y="158.6">6</text>
<text x="250.7" y="161.2">7</text>
<text x="276.1" y="156.1">1</text>
<text x="276.1" y="158.6">2</text>
<text x="276.1" y="161.2">3</text>
<text x="301.5" y="156.1">5</text>
<text x="301.5" y="158.6">6</text>
<text x="301.5" y="161.2">7</text>
<text x="326.9" y="156.1">1</text>
<text x="326.9" y="158.6">2</text>
<text x="326.9" y="161.2">3</text>
<text x="352.3" y="156.1">5</text>
<text x="352.3" y="158.6">6</text>
<text x="352.3" y="161.2">7</text>
<text x="174.5" y="163.7">4</text>
<text x="199.9" y="163.7">8</text>
<text x="225.3" y="163.7">4</text>
<text x="250.7" y="163.7">8</text>
<text x="276.1" y="163.7">4</text>
<text x="301.5" y="163.7">8</text>
<text x="326.9" y="163.7">4</text>
<text x="352.3" y="163.7">8</text>
<text x="174.5" y="181.5">1</text>
<text x="174.5" y="184">2</text>
<text x="199.9" y="181.5">5</text>
<text x="199.9" y="184">6</text>
<text x="225.3" y="181.5">1</text>
<text x="225.3" y="184">2</text>
<text x="250.7" y="181.5">5</text>
<text x="250.7" y="184">6</text>
<text x="276.1" y="181.5">1</text>
<text x="276.1" y="184">2</text>
<text x="301.5" y="181.5">5</text>
<text x="301.5" y="184">6</text>
<text x="326.9" y="181.5">1</text>
<text x="326.9" y="184">2</text>
<text x="352.3" y="181.5">5</text>
<text x="352.3" y="184">6</text>
<text x="174.5" y="186.6">3</text>
<text x="174.5" y="189.1">4</text>
<text x="199.9" y="186.6">7</text>
<text x="199.9" y="189.1">8</text>
<text x="225.3" y="186.6">3</text>
<text x="225.3" y="189.1">4</text>
<text x="250.7" y="186.6">7</text>
<text x="250.7" y="189.1">8</text>
<text x="276.1" y="186.6">3</text>
<text x="276.1" y="189.1">4</text>
<text x="301.5" y="186.6">7</text>
<text x="301.5" y="189.1">8</text>
<text x="326.9" y="186.6">3</text>
<text x="326.9" y="189.1">4</text>
<text x="352.3" y="186.6">7</text>
<text x="352.3" y="189.1">8</text>
<text x="48.8" y="251.3">1</text>
<text x="71.7" y="251.3">3</text>
<text x="48.8" y="256.4">2</text>
<text x="71.7" y="256.4">4</text>
</g>
<g font-size="1.3" fill="#006464">
<text x="175.5" y="32.7">J_NORTH1</text>
<text x="234.9" y="32.7">J_EAST1</text>
<text x="292.4" y="32.7">J_SOUTH1</text>
<text x="351.5" y="32.7">J_WEST1</text>
<text x="54.3" y="41.6">IO_04</text>
<text x="54.3" y="36.5">IO_00</text>
<text x="54.3" y="39.1">IO_02</text>
<text x="63.6" y="36.5">VCC_(USB)</text>
<text x="69.8" y="41.6">GND</text>
<text x="70.2" y="39.1">3V3</text>
<text x="176.2" y="37.8">5V_1</text>
<text x="176.2" y="40.3">GND_1</text>
<text x="234.7" y="37.8">5V_1</text>
<text x="234.7" y="40.3">GND_1</text>
<text x="293.1" y="37.8">5V_1</text>
<text x="293.1" y="40.3">GND_1</text>
<text x="351.5" y="37.8">5V_1</text>
<text x="351.5" y="40.3">GND_1</text>
<text x="54.3" y="44.1">IO_05/D8</text>
<text x="54.3" y="46.7">IO_09/SD2</text>
<text x="69.8" y="46.7">GND</text>
<text x="69.8" y="44.1">GND</text>
<text x="176.2" y="42.9">D0</text>
<text x="176.2" y="45.4">D1</text>
<text x="176.2" y="48">GND_2</text>
<text x="234.7" y="42.9">D0</text>
<text x="234.7" y="45.4">D1</text>
<text x="234.7" y="48">GND_2</text>
<text x="293.1" y="42.9">D1</text>
<text x="293.1" y="45.4">D0</text>
<text x="293.1" y="48">GND_2</text>
<text x="351.5" y="42.9">D1</text>
<text x="351.5" y="45.4">D0</text>
<text x="351.5" y="48">GND_2</text>
<text x="54.3" y="49.2">IO_10/SD3</text>
<text x="54.3" y="51.8">IO_12/TDI</text>
<text x="70.2" y="49.2">RST</text>
<text x="71.1" y="53">NC</text>
<text x="176.2" y="50.5">5V_2</text>
<text x="234.7" y="50.5">5V_2</text>
<text x="293.1" y="50.5">5V_2</text>
<text x="351.5" y="50.5">5V_2</text>
<text x="54.3" y="56.8">IO_14/TMS</text>
<text x="54.3" y="54.3">IO_13/TCK</text>
<text x="54.3" y="59.4">IO_16/D4</text>
<text x="71.1" y="55.6">NC</text>
<text x="168.1" y="55.6">MAG_NORTH_6PIN_FEMALE</text>
<text x="227.4" y="55.6">MAG_EAST_6PIN_FEMALE</text>
<text x="286" y="55.6">MAG_SOUTH_6PIN_MALE</text>
<text x="345.2" y="55.6">MAG_WEST_6PIN_MALE</text>
<text x="32" y="61.9">R_LED1</text>
<text x="54.3" y="64.5">IO_18/D5</text>
<text x="54.3" y="61.9">IO_17/D3</text>
<text x="69.7" y="61.9">CMD</text>
<text x="70.2" y="64.5">TXD</text>
<text x="33.6" y="67">33R</text>
<text x="54.3" y="67">IO_19/D6</text>
<text x="54.3" y="69.5">IO_32</text>
<text x="69.9" y="67">RXD</text>
<text x="70.1" y="69.5">CLK</text>
<text x="54.3" y="77.2">IO_35</text>
<text x="54.3" y="72.1">IO_33</text>
<text x="54.3" y="74.6">IO_34</text>
<text x="70" y="74.6">SD1</text>
<text x="70" y="72.1">SD0</text>
<text x="70.2" y="77.2">TD0</text>
<text x="54.3" y="79.7">IO_36/SVP/A0</text>
<text x="54.3" y="82.2">IO_39/SVN</text>
<text x="54.3" y="89.9">IO_23/D7</text>
<text x="54.3" y="87.3">IO_22/D1/SCL</text>
<text x="54.3" y="84.8">IO_21/D2/SDA</text>
<text x="54.3" y="94.9">IO_26/D0</text>
<text x="54.3" y="92.4">IO_25</text>
<text x="54.3" y="97.5">IO_27</text>
<text x="185.2" y="101">MOD1</text>
<text x="236" y="101.3">MOD2</text>
<text x="286.8" y="101.3">MOD3</text>
<text x="337.6" y="101.3">MOD4</text>
<text x="178.8" y="106.4">GND_IN1 GND_OUT1</text>
<text x="229.6" y="106.4">GND_IN1 GND_OUT1</text>
<text x="280.4" y="106.4">GND_IN1 GND_OUT1</text>
<text x="331.2" y="106.4">GND_IN1 GND_OUT1</text>
<text x="178.8" y="108.9">VCC_IN</text>
<text x="178.8" y="111.5">DIN</text>
<text x="178.8" y="114">GND_IN2 GND_OUT2</text>
<text x="188.7" y="108.9">VCC_OUT</text>
<text x="192" y="111.5">DOUT</text>
<text x="229.6" y="108.9">VCC_IN</text>
<text x="229.6" y="111.5">DIN</text>
<text x="229.6" y="114">GND_IN2 GND_OUT2</text>
<text x="239.5" y="108.9">VCC_OUT</text>
<text x="242.8" y="111.5">DOUT</text>
<text x="280.4" y="108.9">VCC_IN</text>
<text x="280.4" y="111.5">DIN</text>
<text x="280.4" y="114">GND_IN2 GND_OUT2</text>
<text x="290.3" y="108.9">VCC_OUT</text>
<text x="293.6" y="111.5">DOUT</text>
<text x="331.2" y="108.9">VCC_IN</text>
<text x="331.2" y="111.5">DIN</text>
<text x="331.2" y="114">GND_IN2 GND_OUT2</text>
<text x="341.1" y="108.9">VCC_OUT</text>
<text x="344.4" y="111.5">DOUT</text>
<text x="178.8" y="131.8">GND_IN1 GND_OUT1</text>
<text x="185.2" y="126.7">MOD5</text>
<text x="229.6" y="131.8">GND_IN1 GND_OUT1</text>
<text x="236" y="126.7">MOD6</text>
<text x="280.4" y="131.8">GND_IN1 GND_OUT1</text>
<text x="286.8" y="126.7">MOD7</text>
<text x="331.2" y="131.8">GND_IN1 GND_OUT1</text>
<text x="337.6" y="126.7">MOD8</text>
<text x="178.8" y="134.3">VCC_IN</text>
<text x="178.8" y="136.9">DIN</text>
<text x="188.7" y="134.3">VCC_OUT</text>
<text x="192" y="136.9">DOUT</text>
<text x="229.6" y="134.3">VCC_IN</text>
<text x="229.6" y="136.9">DIN</text>
<text x="239.5" y="134.3">VCC_OUT</text>
<text x="242.8" y="136.9">DOUT</text>
<text x="280.4" y="134.3">VCC_IN</text>
<text x="280.4" y="136.9">DIN</text>
<text x="290.3" y="134.3">VCC_OUT</text>
<text x="293.6" y="136.9">DOUT</text>
<text x="331.2" y="134.3">VCC_IN</text>
<text x="331.2" y="136.9">DIN</text>
<text x="341.1" y="134.3">VCC_OUT</text>
<text x="344.4" y="136.9">DOUT</text>
<text x="178.8" y="139.4">GND_IN2 GND_OUT2</text>
<text x="229.6" y="139.4">GND_IN2 GND_OUT2</text>
<text x="280.4" y="139.4">GND_IN2 GND_OUT2</text>
<text x="331.2" y="139.4">GND_IN2 GND_OUT2</text>
<text x="185.2" y="152.1">MOD9</text>
<text x="235.4" y="152.1">MOD10</text>
<text x="286.2" y="152.1">MOD11</text>
<text x="337" y="152.1">MOD12</text>
<text x="178.8" y="157.2">GND_IN1 GND_OUT1</text>
<text x="178.8" y="159.7">VCC_IN</text>
<text x="188.7" y="159.7">VCC_OUT</text>
<text x="229.6" y="157.2">GND_IN1 GND_OUT1</text>
<text x="229.6" y="159.7">VCC_IN</text>
<text x="239.5" y="159.7">VCC_OUT</text>
<text x="280.4" y="157.2">GND_IN1 GND_OUT1</text>
<text x="280.4" y="159.7">VCC_IN</text>
<text x="290.3" y="159.7">VCC_OUT</text>
<text x="331.2" y="157.2">GND_IN1 GND_OUT1</text>
<text x="331.2" y="159.7">VCC_IN</text>
<text x="341.1" y="159.7">VCC_OUT</text>
<text x="178.8" y="162.3">DIN</text>
<text x="178.8" y="164.8">GND_IN2 GND_OUT2</text>
<text x="192" y="162.3">DOUT</text>
<text x="229.6" y="162.3">DIN</text>
<text x="229.6" y="164.8">GND_IN2 GND_OUT2</text>
<text x="242.8" y="162.3">DOUT</text>
<text x="280.4" y="162.3">DIN</text>
<text x="280.4" y="164.8">GND_IN2 GND_OUT2</text>
<text x="293.6" y="162.3">DOUT</text>
<text x="331.2" y="162.3">DIN</text>
<text x="331.2" y="164.8">GND_IN2 GND_OUT2</text>
<text x="344.4" y="162.3">DOUT</text>
<text x="184.6" y="177.5">MOD13</text>
<text x="235.4" y="177.5">MOD14</text>
<text x="286.2" y="177.5">MOD15</text>
<text x="337" y="177.5">MOD16</text>
<text x="178.8" y="182.6">GND_IN1 GND_OUT1</text>
<text x="178.8" y="185.1">VCC_IN</text>
<text x="188.7" y="185.1">VCC_OUT</text>
<text x="229.6" y="182.6">GND_IN1 GND_OUT1</text>
<text x="229.6" y="185.1">VCC_IN</text>
<text x="239.5" y="185.1">VCC_OUT</text>
<text x="280.4" y="182.6">GND_IN1 GND_OUT1</text>
<text x="280.4" y="185.1">VCC_IN</text>
<text x="290.3" y="185.1">VCC_OUT</text>
<text x="331.2" y="182.6">GND_IN1 GND_OUT1</text>
<text x="331.2" y="185.1">VCC_IN</text>
<text x="341.1" y="185.1">VCC_OUT</text>
<text x="30.7" y="190.4">PWR_FLAG</text>
<text x="178.8" y="187.7">DIN</text>
<text x="178.8" y="190.2">GND_IN2 GND_OUT2</text>
<text x="192" y="187.7">DOUT</text>
<text x="229.6" y="187.7">DIN</text>
<text x="229.6" y="190.2">GND_IN2 GND_OUT2</text>
<text x="242.8" y="187.7">DOUT</text>
<text x="280.4" y="187.7">DIN</text>
<text x="280.4" y="190.2">GND_IN2 GND_OUT2</text>
<text x="293.6" y="187.7">DOUT</text>
<text x="331.2" y="187.7">DIN</text>
<text x="331.2" y="190.2">GND_IN2 GND_OUT2</text>
<text x="344.4" y="187.7">DOUT</text>
<text x="31.6" y="192.7">#PWR01</text>
<text x="50.7" y="210.8" transform="rotate(-90 50.7 210.8)">5V</text>
<text x="53.3" y="213.1">D_TVS1</text>
<text x="53.3" y="215.6">SMAJ12A</text>
<text x="68.6" y="213.1">C_BULK1</text>
<text x="68.6" y="215.6">100uF_25V</text>
<text x="50.7" y="219.2" transform="rotate(-90 50.7 219.2)">GND</text>
<text x="62.1" y="222.7">#PWR02</text>
<text x="61.2" y="231.1">PWR_FLAG</text>
<text x="56.5" y="244.8">U_BUCK1</text>
<text x="52.5" y="248.6">D-SUN_StepDown</text>
<text x="51.3" y="252.4">IN+</text>
<text x="51.3" y="257.5">IN-</text>
<text x="65.2" y="252.4">OUT+</text>
<text x="65.2" y="257.5">OUT-</text>
</g>
</svg>
